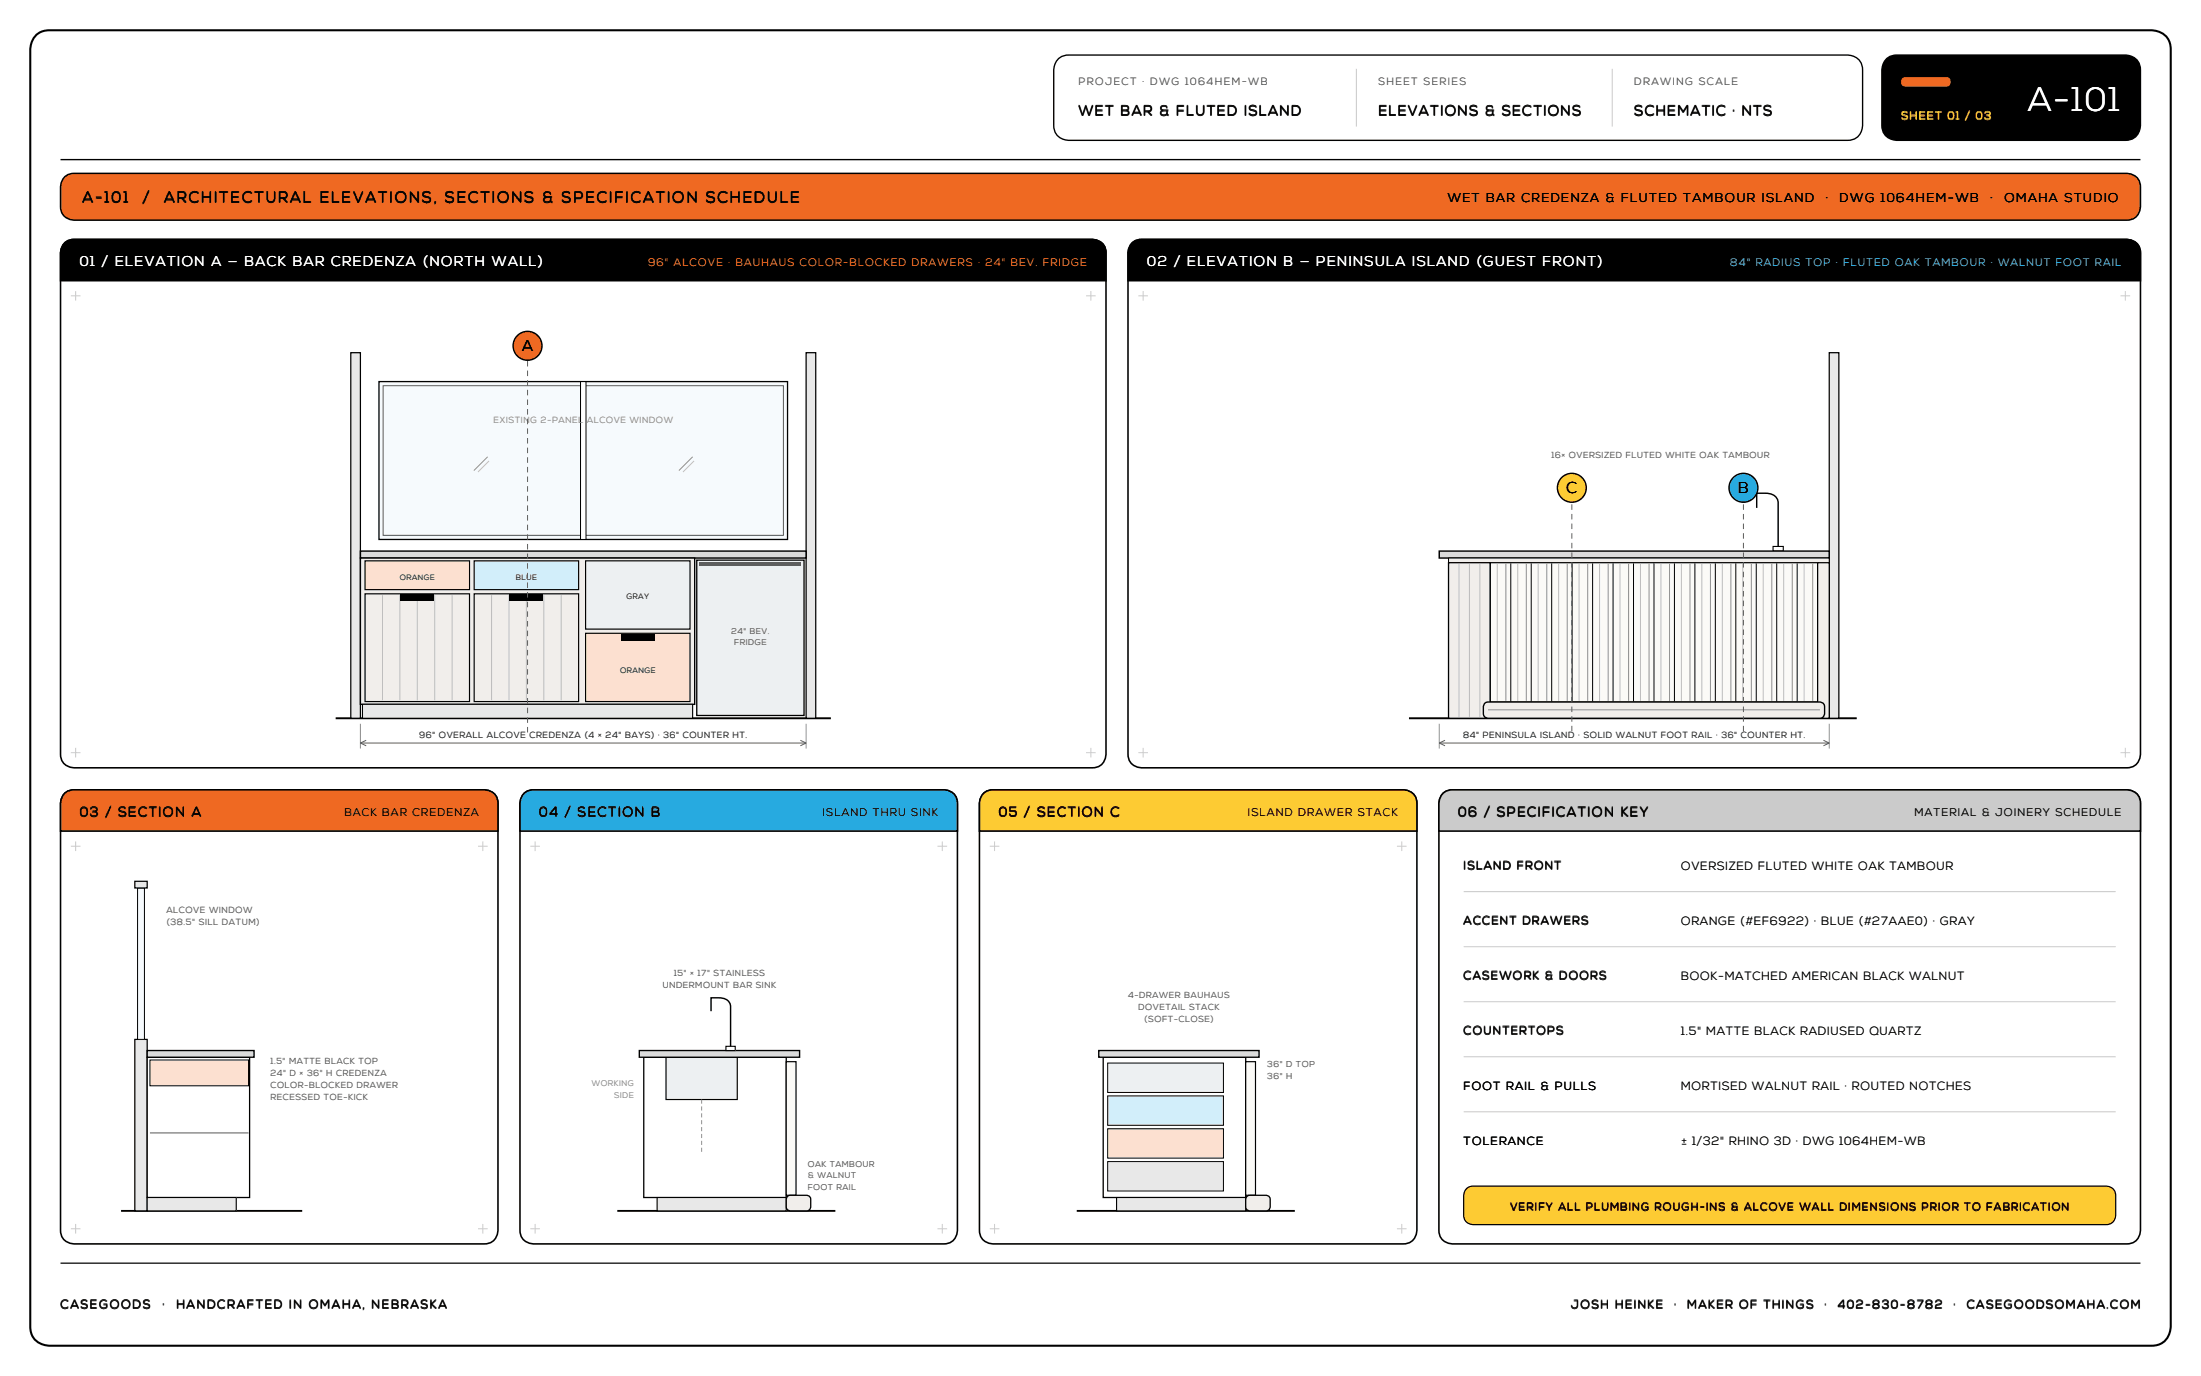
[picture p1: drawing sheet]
<svg xmlns="http://www.w3.org/2000/svg" width="564mm" height="353mm" viewBox="0 0 564 353" stroke-linecap="round" stroke-linejoin="round" font-family="sans-serif">
<path d="M9.5 8.8l.8-.5 1.1-.4 1.3-.1h539a4.8 4.8 0 0 1 5 4.9v327.4a4.8 4.8 0 0 1-5 4.9h-539a4.8 4.8 0 0 1-4.9-4.9v-327.4l.1-1.1a5.1 5.1 0 0 1 1.6-2.8z" fill="#fff" stroke="#000" stroke-width=".53"/>
<path d="M271.4 15.1l1.6-.9 1.1-.1h199.7a3.8 3.8 0 0 1 3.9 3.9v14.1a3.8 3.8 0 0 1-3.9 3.9h-199.7a3.8 3.8 0 0 1-3.9-3.9l.1-14.6a4.3 4.3 0 0 1 1.1-2.4z" fill="#fff" stroke="#000" stroke-width=".35"/>
<path d="M347.8 17.6v14.9M413.5 17.6v14.9" fill="none" stroke="#cbcbcb" stroke-width=".26"/>
<path d="M483.7 15.1l1.6-.9 1.2-.1h58.5a3.8 3.8 0 0 1 3.9 3.9v14.1a3.8 3.8 0 0 1-3.9 3.9h-58.5a3.8 3.8 0 0 1-3.9-3.9v-14.6a4.3 4.3 0 0 1 1.1-2.4z" fill="#000" stroke="#000" stroke-width=".35"/>
<path d="M487.8 20.1l.8-.3h10.6a1.25 1.25 0 0 1 1.1 1.2 1.25 1.25 0 0 1-1.1 1.2h-10.6a1.25 1.25 0 0 1-1.1-.8 1.25 1.25 0 0 1 .3-1.3z" fill="#ef6922"/>
<path d="M15.5 40.9h533.4" fill="none" stroke="#000" stroke-width=".35"/>
<path d="M16.4 45.6l.6-.6 .9-.4 1.1-.2h526.4a3.5 3.5 0 0 1 3.5 3.6v4.9a3.5 3.5 0 0 1-3.5 3.5h-526.4a3.5 3.5 0 0 1-3.5-3.5v-5.1l.2-.9z" fill="#ef6922" stroke="#000" stroke-width=".39"/>
<path d="M15.5 323.9h533.4" fill="none" stroke="#000" stroke-width=".32"/>
<path d="M16.4 62.5l.6-.6 .9-.4 1.1-.1h261.1a3.5 3.5 0 0 1 3.5 3.5v128.4a3.5 3.5 0 0 1-3.5 3.5h-261.1a3.5 3.5 0 0 1-3.5-3.5v-128.4l.2-1.1z" fill="#fff" stroke="#000" stroke-width=".41"/>
<path d="M16.4 62.5l.6-.6 .9-.4 1.1-.1h261.1a3.5 3.5 0 0 1 3.5 3.5v7.1h-268.1v-7.2l.2-1z" fill="#000" stroke="#000" stroke-width=".41"/>
<path d="M18.2 75.8h2.4M19.4 74.6v2.5M278.5 75.8h2.5M279.8 74.6v2.5M18.2 193h2.4M19.4 191.7v2.5M278.5 193h2.5M279.8 191.7v2.5" fill="none" stroke="#cbcbcb" stroke-width=".26"/>
<path d="M290.1 62.5l.7-.6 .8-.4 1.2-.1h252.6a3.5 3.5 0 0 1 3.5 3.5v128.4a3.5 3.5 0 0 1-3.5 3.5h-252.6a3.5 3.5 0 0 1-3.5-3.5v-128.4l.2-1.1z" fill="#fff" stroke="#000" stroke-width=".41"/>
<path d="M290.1 62.5l.7-.6 .8-.4 1.2-.1h252.6a3.5 3.5 0 0 1 3.5 3.5v7.1h-259.6v-7.2l.2-1z" fill="#000" stroke="#000" stroke-width=".41"/>
<path d="M291.9 75.8h2.5M293.2 74.6v2.5M543.8 75.8h2.5M545 74.6v2.5M291.9 193h2.5M293.2 191.7v2.5M543.8 193h2.5M545 191.7v2.5" fill="none" stroke="#cbcbcb" stroke-width=".26"/>
<path d="M86.1 184.2h127" fill="none" stroke="#000" stroke-width=".49"/>
<path d="M90 90.4h2.4v93.8h-2.4z" fill="#e8e8e8"/>
<path d="M90 90.4h2.4v93.8h-2.4z" fill="none" stroke="#000" stroke-width=".32"/>
<path d="M206.7 90.4h2.5v93.8h-2.5z" fill="#e8e8e8"/>
<path d="M206.7 90.4h2.5v93.8h-2.5z" fill="none" stroke="#000" stroke-width=".32"/>
<path d="M97.2 97.8h104.8v40.5h-104.8z" fill="#f6fafd"/>
<path d="M97.2 97.8h104.8v40.5h-104.8z" fill="none" stroke="#000" stroke-width=".34"/>
<path d="M98.2 98.9h102.7v38.4h-102.7z" fill="none" stroke="#5c5c5c" stroke-width=".26"/>
<path d="M148.9 97.8h1.4v40.5h-1.4z" fill="#fff"/>
<path d="M148.9 97.8h1.4v40.5h-1.4z" fill="none" stroke="#000" stroke-width=".26"/>
<path d="M125.1 117.1l-3.6 3.5M177.6 117.1l-3.5 3.5" fill="none" stroke="#8f8f8f" stroke-width=".26"/>
<path d="M125.4 118.2l-2.8 2.8M178 118.2l-2.8 2.8" fill="none" stroke="#bdbdbd" stroke-width=".26"/>
<path d="M92.4 141.3h114.3v1.8h-114.3z" fill="#dbdbdb"/>
<path d="M92.4 141.3h114.3v1.8h-114.3z" fill="none" stroke="#000" stroke-width=".37"/>
<path d="M92.4 143.1h85.8v37.5h-85.8z" fill="#f1eeeb"/>
<path d="M92.4 143.1h85.8v37.5h-85.8z" fill="none" stroke="#000" stroke-width=".35"/>
<path d="M93 180.6h84.6v3.6h-84.6z" fill="#e8e8e8"/>
<path d="M93 180.6h84.6v3.6h-84.6z" fill="none" stroke="#000" stroke-width=".28"/>
<path d="M93.6 143.8h26.8v7.4h-26.8z" fill="#fce0d0"/>
<path d="M93.6 143.8h26.8v7.4h-26.8z" fill="none" stroke="#000" stroke-width=".3"/>
<path d="M93.6 152.2h26.8v27.7h-26.8z" fill="#f1eeeb"/>
<path d="M93.6 152.2h26.8v27.7h-26.8z" fill="none" stroke="#000" stroke-width=".3"/>
<path d="M98.1 152.6v26.9M102.5 152.6v26.9M107 152.6v26.9M111.5 152.6v26.9M115.9 152.6v26.9" fill="none" stroke="#bdbdbd" stroke-width=".26"/>
<path d="M102.7 152.5h8.6v1.6h-8.6z" fill="#000"/>
<path d="M121.6 143.8h26.8v7.4h-26.8z" fill="#d2eefa"/>
<path d="M121.6 143.8h26.8v7.4h-26.8z" fill="none" stroke="#000" stroke-width=".3"/>
<path d="M121.6 152.2h26.8v27.7h-26.8z" fill="#f1eeeb"/>
<path d="M121.6 152.2h26.8v27.7h-26.8z" fill="none" stroke="#000" stroke-width=".3"/>
<path d="M126.1 152.6v26.9M130.5 152.6v26.9M135 152.6v26.9M139.5 152.6v26.9M143.9 152.6v26.9" fill="none" stroke="#bdbdbd" stroke-width=".26"/>
<path d="M130.7 152.5h8.6v1.6h-8.6z" fill="#000"/>
<path d="M150.2 143.8h26.8v17.5h-26.8z" fill="#edf0f2"/>
<path d="M150.2 143.8h26.8v17.5h-26.8z" fill="none" stroke="#000" stroke-width=".3"/>
<path d="M150.2 162.4h26.8v17.5h-26.8z" fill="#fce0d0"/>
<path d="M150.2 162.4h26.8v17.5h-26.8z" fill="none" stroke="#000" stroke-width=".3"/>
<path d="M159.3 162.6h8.6v1.6h-8.6z" fill="#000"/>
<path d="M178.7 143.6h27.5v39.8h-27.5z" fill="#edf0f2"/>
<path d="M178.7 143.6h27.5v39.8h-27.5z" fill="none" stroke="#000" stroke-width=".34"/>
<path d="M179.4 144.1h26.1v.8h-26.1z" fill="#5c5c5c"/>
<path d="M135.3 90.1v98.3" fill="none" stroke="#5c5c5c" stroke-width=".26" stroke-dasharray="1.4 1.1" stroke-linecap="butt"/>
<circle cx="135.3" cy="88.7" r="3.7" fill="#ef6922" stroke="#000" stroke-width=".37"/>
<path d="M92.4 185.6v6.3M206.7 185.6v6.3" fill="none" stroke="#8f8f8f" stroke-width=".26"/>
<path d="M92.4 190.5h114.3M92.4 190.5l1.5 .7M93.9 189.8l-1.5 .7M205.2 189.8l1.5 .7M206.7 190.5l-1.5 .7" fill="none" stroke="#5c5c5c" stroke-width=".26"/>
<path d="M361.3 184.2h114.9" fill="none" stroke="#000" stroke-width=".49"/>
<path d="M469.1 90.4h2.5v93.8h-2.5z" fill="#e8e8e8"/>
<path d="M469.1 90.4h2.5v93.8h-2.5z" fill="none" stroke="#000" stroke-width=".32"/>
<path d="M454.7 140.1h2.6v1.2h-2.6z" fill="#fff"/>
<path d="M454.7 140.1h2.6v1.2h-2.6z" fill="none" stroke="#000" stroke-width=".28"/>
<path d="M450.5 130.2v-3.7h2.2a2.82 2.82 0 0 1 3.3 2.2v11.4" fill="none" stroke="#000" stroke-width=".37"/>
<path d="M369.1 141.3h100v1.8h-100z" fill="#dbdbdb"/>
<path d="M369.1 141.3h100v1.8h-100z" fill="none" stroke="#000" stroke-width=".37"/>
<path d="M371.5 143.1h97.6v1.2h-97.6z" fill="#f1eeeb"/>
<path d="M371.5 143.1h97.6v1.2h-97.6z" fill="none" stroke="#000" stroke-width=".26"/>
<path d="M371.5 144.3h10.7v39.9h-10.7z" fill="#f1eeeb"/>
<path d="M371.5 144.3h10.7v39.9h-10.7z" fill="none" stroke="#000" stroke-width=".34"/>
<path d="M374.2 144.6v39.2M376.8 144.6v39.2M379.5 144.6v39.2" fill="none" stroke="#bdbdbd" stroke-width=".26"/>
<path d="M382.2 144.3h83.9v35.7h-83.9z" fill="#fbfaf7"/>
<path d="M382.2 144.3h83.9v35.7h-83.9z" fill="none" stroke="#000" stroke-width=".32"/>
<g fill="none" stroke="#000" stroke-width=".26">
<path d="M387.4 144.4v35.4M392.7 144.4v35.4M397.9 144.4v35.4M403.2 144.4v35.4M408.4 144.4v35.4M413.7 144.4v35.4M418.9 144.4v35.4M424.2 144.4v35.4M429.4 144.4v35.4M434.7 144.4v35.4M439.9 144.4v35.4M445.1 144.4v35.4"/>
<path d="M450.4 144.4v35.4M455.6 144.4v35.4M460.9 144.4v35.4"/>
</g>
<g fill="none" stroke="#bdbdbd" stroke-width=".26">
<path d="M384 144.5v35.2M389.2 144.5v35.2M394.5 144.5v35.2M399.7 144.5v35.2M405 144.5v35.2M410.2 144.5v35.2M415.5 144.5v35.2M420.7 144.5v35.2M425.9 144.5v35.2M431.2 144.5v35.2M436.4 144.5v35.2M441.7 144.5v35.2"/>
<path d="M446.9 144.5v35.2M452.2 144.5v35.2M457.4 144.5v35.2M462.7 144.5v35.2"/>
</g>
<g fill="none" stroke="#8f8f8f" stroke-width=".26">
<path d="M386.2 144.5v35.2M391.4 144.5v35.2M396.7 144.5v35.2M401.9 144.5v35.2M407.2 144.5v35.2M412.4 144.5v35.2M417.7 144.5v35.2M422.9 144.5v35.2M428.1 144.5v35.2M433.4 144.5v35.2M438.6 144.5v35.2M443.9 144.5v35.2"/>
<path d="M449.1 144.5v35.2M454.4 144.5v35.2M459.6 144.5v35.2M464.9 144.5v35.2"/>
</g>
<path d="M466.1 144.3h3v39.9h-3z" fill="#f1eeeb"/>
<path d="M466.1 144.3h3v39.9h-3z" fill="none" stroke="#000" stroke-width=".32"/>
<path d="M380.7 180.4l.3-.3 .6-.1h85.2a1.17 1.17 0 0 1 1.1 1.2v1.8a1.17 1.17 0 0 1-1.2 1.1h-85.2a1.17 1.17 0 0 1-1.1-1.2v-1.8z" fill="#f1eeeb" stroke="#000" stroke-width=".35"/>
<path d="M381.6 182h85.1" fill="none" stroke="#8f8f8f" stroke-width=".26"/>
<path d="M403.1 129.3v59.1" fill="none" stroke="#5c5c5c" stroke-width=".26" stroke-dasharray="1.4 1.1" stroke-linecap="butt"/>
<circle cx="403.1" cy="125.1" r="3.7" fill="#fdcb33" stroke="#000" stroke-width=".37"/>
<path d="M447.1 129.3v59.1" fill="none" stroke="#5c5c5c" stroke-width=".26" stroke-dasharray="1.4 1.1" stroke-linecap="butt"/>
<circle cx="447.1" cy="125.1" r="3.7" fill="#27aae0" stroke="#000" stroke-width=".37"/>
<path d="M369.1 185.6v6.3M469.1 185.6v6.3" fill="none" stroke="#8f8f8f" stroke-width=".26"/>
<path d="M369.1 190.5h100M369.1 190.5l1.5 .7M370.6 189.8l-1.5 .7M467.6 189.8l1.5 .7M469.1 190.5l-1.5 .7" fill="none" stroke="#5c5c5c" stroke-width=".26"/>
<path d="M16.4 203.6l.6-.6 .9-.4 1.1-.1h105.2a3.5 3.5 0 0 1 3.5 3.5v109.4a3.5 3.5 0 0 1-3.5 3.5h-105.2a3.5 3.5 0 0 1-3.5-3.5v-109.4l.2-1.1z" fill="#fff" stroke="#000" stroke-width=".41"/>
<path d="M16.4 203.6l.6-.6 .9-.4 1.1-.1h105.2a3.5 3.5 0 0 1 3.5 3.5v7.1h-112.2v-7.2l.2-1z" fill="#ef6922" stroke="#000" stroke-width=".41"/>
<path d="M18.2 217h2.4M19.4 215.7v2.5M122.6 217h2.5M123.8 215.7v2.5M18.2 315h2.4M19.4 313.8v2.5M122.6 315h2.5M123.8 313.8v2.5" fill="none" stroke="#cbcbcb" stroke-width=".26"/>
<path d="M134.2 203.6l.6-.6 .9-.4 1.2-.1h105.1a3.5 3.5 0 0 1 3.5 3.5v109.4a3.5 3.5 0 0 1-3.5 3.5h-105.1a3.5 3.5 0 0 1-3.6-3.5v-109.4l.2-1.1z" fill="#fff" stroke="#000" stroke-width=".41"/>
<path d="M134.2 203.6l.6-.6 .9-.4 1.2-.1h105.1a3.5 3.5 0 0 1 3.5 3.5v7.1h-112.2l.1-7.2 .1-1z" fill="#27aae0" stroke="#000" stroke-width=".41"/>
<path d="M136 217h2.5M137.2 215.7v2.5M240.4 217h2.5M241.7 215.7v2.5M136 315h2.5M137.2 313.8v2.5M240.4 315h2.5M241.7 313.8v2.5" fill="none" stroke="#cbcbcb" stroke-width=".26"/>
<path d="M252 203.6l.7-.6 .8-.4 1.2-.1h105.1a3.5 3.5 0 0 1 3.6 3.5v109.4a3.5 3.5 0 0 1-3.6 3.5h-105.1a3.5 3.5 0 0 1-3.5-3.5v-109.4l.2-1.1z" fill="#fff" stroke="#000" stroke-width=".41"/>
<path d="M252 203.6l.7-.6 .8-.4 1.2-.1h105.1a3.5 3.5 0 0 1 3.6 3.5v7.1h-112.2v-7.2l.2-1z" fill="#fdcb33" stroke="#000" stroke-width=".41"/>
<path d="M253.8 217h2.5M255.1 215.7v2.5M358.2 217h2.5M359.5 215.7v2.5M253.8 315h2.5M255.1 313.8v2.5M358.2 315h2.5M359.5 313.8v2.5" fill="none" stroke="#cbcbcb" stroke-width=".26"/>
<path d="M31 310.4h46.5" fill="none" stroke="#000" stroke-width=".48"/>
<path d="M34.6 266.5h3.1v43.9h-3.1z" fill="#e8e8e8"/>
<path d="M34.6 266.5h3.1v43.9h-3.1z" fill="none" stroke="#000" stroke-width=".32"/>
<path d="M35.3 227.7h1.7v38.8h-1.7z" fill="#f6fafd"/>
<path d="M35.3 227.7h1.7v38.8h-1.7z" fill="none" stroke="#000" stroke-width=".26"/>
<path d="M34.6 225.9h3.1v1.8h-3.1z" fill="#e8e8e8"/>
<path d="M34.6 225.9h3.1v1.8h-3.1z" fill="none" stroke="#000" stroke-width=".32"/>
<path d="M37.7 271h26.3v36h-26.3z" fill="#fff"/>
<path d="M37.7 271h26.3v36h-26.3z" fill="none" stroke="#000" stroke-width=".34"/>
<path d="M38.5 271.8h25.2v6.6h-25.2z" fill="#fce0d0"/>
<path d="M38.5 271.8h25.2v6.6h-25.2z" fill="none" stroke="#000" stroke-width=".26"/>
<path d="M38.5 290.5h25.2" fill="none" stroke="#5c5c5c" stroke-width=".26"/>
<path d="M37.7 307h22.9v3.4h-22.9z" fill="#e8e8e8"/>
<path d="M37.7 307h22.9v3.4h-22.9z" fill="none" stroke="#000" stroke-width=".28"/>
<path d="M37.7 269.3h27.5v1.7h-27.5z" fill="#dbdbdb"/>
<path d="M37.7 269.3h27.5v1.7h-27.5z" fill="none" stroke="#000" stroke-width=".35"/>
<path d="M158.3 310.4h55.9" fill="none" stroke="#000" stroke-width=".48"/>
<path d="M165.1 271h36.5v36h-36.5z" fill="#fff"/>
<path d="M165.1 271h36.5v36h-36.5z" fill="none" stroke="#000" stroke-width=".34"/>
<path d="M168.5 307h33.1v3.4h-33.1z" fill="#e8e8e8"/>
<path d="M168.5 307h33.1v3.4h-33.1z" fill="none" stroke="#000" stroke-width=".28"/>
<path d="M201.6 272.2h2.5v34.2h-2.5z" fill="#fbfaf7"/>
<path d="M201.6 272.2h2.5v34.2h-2.5z" fill="none" stroke="#000" stroke-width=".3"/>
<path d="M201.9 306.8l.8-.4 4.3 .1a1 1 0 0 1 .9 1v2a1 1 0 0 1-1 .9h-4.3a1 1 0 0 1-1-1v-2z" fill="#f1eeeb" stroke="#000" stroke-width=".34"/>
<path d="M170.8 271h18.3v10.9h-18.3z" fill="#edf0f2"/>
<path d="M170.8 271h18.3v10.9h-18.3z" fill="none" stroke="#000" stroke-width=".3"/>
<path d="M179.9 281.9v13.7" fill="none" stroke="#8f8f8f" stroke-width=".26" stroke-dasharray="1.1 .7" stroke-linecap="butt"/>
<path d="M163.9 269.3h41.2v1.7h-41.2z" fill="#dbdbdb"/>
<path d="M163.9 269.3h41.2v1.7h-41.2z" fill="none" stroke="#000" stroke-width=".35"/>
<path d="M186.2 268.3h2.4v1h-2.4z" fill="#fff"/>
<path d="M186.2 268.3h2.4v1h-2.4z" fill="none" stroke="#000" stroke-width=".28"/>
<path d="M182.3 259.2v-3.4h2a2.51 2.51 0 0 1 3.1 2.1v10.4" fill="none" stroke="#000" stroke-width=".37"/>
<path d="M276.1 310.4h56" fill="none" stroke="#000" stroke-width=".48"/>
<path d="M282.9 271h36.6v36h-36.6z" fill="#fff"/>
<path d="M282.9 271h36.6v36h-36.6z" fill="none" stroke="#000" stroke-width=".34"/>
<path d="M284.1 272.5h29.6v7.6h-29.6z" fill="#edf0f2"/>
<path d="M284.1 272.5h29.6v7.6h-29.6z" fill="none" stroke="#000" stroke-width=".26"/>
<path d="M284.1 281h29.6v7.5h-29.6z" fill="#d2eefa"/>
<path d="M284.1 281h29.6v7.5h-29.6z" fill="none" stroke="#000" stroke-width=".26"/>
<path d="M284.1 289.4h29.6v7.5h-29.6z" fill="#fce0d0"/>
<path d="M284.1 289.4h29.6v7.5h-29.6z" fill="none" stroke="#000" stroke-width=".26"/>
<path d="M284.1 297.8h29.6v7.5h-29.6z" fill="#e8e8e8"/>
<path d="M284.1 297.8h29.6v7.5h-29.6z" fill="none" stroke="#000" stroke-width=".26"/>
<path d="M286.3 307h33.2v3.4h-33.2z" fill="#e8e8e8"/>
<path d="M286.3 307h33.2v3.4h-33.2z" fill="none" stroke="#000" stroke-width=".28"/>
<path d="M319.5 272.2h2.5v34.2h-2.5z" fill="#fbfaf7"/>
<path d="M319.5 272.2h2.5v34.2h-2.5z" fill="none" stroke="#000" stroke-width=".3"/>
<path d="M319.7 306.8l.8-.4 4.3 .1a1 1 0 0 1 .9 1v2a1 1 0 0 1-1 .9h-4.3a1 1 0 0 1-.9-1v-2z" fill="#f1eeeb" stroke="#000" stroke-width=".34"/>
<path d="M281.8 269.3h41.1v1.7h-41.1z" fill="#dbdbdb"/>
<path d="M281.8 269.3h41.1v1.7h-41.1z" fill="none" stroke="#000" stroke-width=".35"/>
<path d="M369.9 203.6l.6-.6 .9-.4 1.1-.1h172.9a3.5 3.5 0 0 1 3.5 3.5v109.4a3.5 3.5 0 0 1-3.5 3.5h-172.9a3.5 3.5 0 0 1-3.5-3.5v-109.4l.2-1.1z" fill="#fff" stroke="#000" stroke-width=".41"/>
<path d="M369.9 203.6l.6-.6 .9-.4 1.1-.1h172.9a3.5 3.5 0 0 1 3.5 3.5v7.1h-179.9v-7.2l.2-1z" fill="#cbcbcb" stroke="#000" stroke-width=".41"/>
<path d="M375.4 228.6h167.2M375.4 242.7h167.2M375.4 256.8h167.2M375.4 270.9h167.2M375.4 285h167.2" fill="none" stroke="#cbcbcb" stroke-width=".26"/>
<path d="M376.3 304.6l.6-.4 .9-.1h162.4a2.37 2.37 0 0 1 2.4 2.5v5a2.37 2.37 0 0 1-2.5 2.4h-162.4a2.37 2.37 0 0 1-2.3-2.5v-5.1a2.69 2.69 0 0 1 .9-1.8z" fill="#fdcb33" stroke="#000" stroke-width=".32"/>
<text font-size="8.6" fill="#fff" x="520.1" y="28.6">A-101</text>
<g font-size="4">
<text x="21.2" y="51.9">A-101</text>
<text x="36.7" y="51.9">/</text>
<text x="42.1" y="51.9">ARCHITECTURAL ELEVATIONS, SECTIONS &amp; SPECIFICATION SCHEDULE</text>
<text x="133.9" y="90">A</text>
<text x="401.8" y="126.4">C</text>
<text x="445.8" y="126.4">B</text>
</g>
<g font-size="3.7">
<text x="276.6" y="29.6">WET BAR &amp; FLUTED ISLAND</text>
<text x="353.5" y="29.6">ELEVATIONS &amp; SECTIONS</text>
<text x="419.1" y="29.6">SCHEMATIC · NTS</text>
</g>
<g font-size="3.6" fill="#fff">
<text x="20.5" y="68.3">01 / ELEVATION A — BACK BAR CREDENZA (NORTH WALL)</text>
<text x="294.2" y="68.3">02 / ELEVATION B — PENINSULA ISLAND (GUEST FRONT)</text>
</g>
<g font-size="3.5">
<text x="20.5" y="209.4">03 / SECTION A</text>
<text x="138.3" y="209.4">04 / SECTION B</text>
<text x="256.1" y="209.4">05 / SECTION C</text>
<text x="373.9" y="209.4">06 / SPECIFICATION KEY</text>
</g>
<g font-size="3.2">
<text x="371.3" y="51.8">WET BAR CREDENZA &amp; FLUTED TAMBOUR ISLAND</text>
<text x="468.2" y="51.8">·</text>
<text x="471.8" y="51.8">DWG 1064HEM-WB</text>
<text x="510.4" y="51.8">·</text>
<text x="514" y="51.8">OMAHA STUDIO</text>
</g>
<g font-size="3.1">
<text x="15.5" y="335.5">CASEGOODS</text>
<text x="41.6" y="335.5">·</text>
<text x="45.2" y="335.5">HANDCRAFTED IN OMAHA, NEBRASKA</text>
</g>
<g font-size="3">
<text x="375.4" y="223">ISLAND FRONT</text>
<text x="431.1" y="223">OVERSIZED FLUTED WHITE OAK TAMBOUR</text>
<text x="375.4" y="237.1">ACCENT DRAWERS</text>
<text x="431.1" y="237.1">ORANGE (#EF6922) · BLUE (#27AAE0) · GRAY</text>
<text x="375.4" y="251.2">CASEWORK &amp; DOORS</text>
<text x="431.1" y="251.2">BOOK-MATCHED AMERICAN BLACK WALNUT</text>
<text x="375.4" y="265.3">COUNTERTOPS</text>
<text x="431.1" y="265.3">1.5&quot; MATTE BLACK RADIUSED QUARTZ</text>
<text x="375.4" y="279.4">FOOT RAIL &amp; PULLS</text>
<text x="431.1" y="279.4">MORTISED WALNUT RAIL · ROUTED NOTCHES</text>
<text x="375.4" y="293.5">TOLERANCE</text>
<text x="431.1" y="293.5">± 1/32&quot; RHINO 3D · DWG 1064HEM-WB</text>
<text x="402.9" y="335.5">JOSH HEINKE</text>
<text x="429.3" y="335.5">·</text>
<text x="432.7" y="335.5">MAKER OF THINGS</text>
<text x="467.9" y="335.5">·</text>
<text x="471.3" y="335.5">402-830-8782</text>
<text x="501" y="335.5">·</text>
<text x="504.4" y="335.5">CASEGOODSOMAHA.COM</text>
</g>
<text font-size="2.9" fill="#fdcb33" x="487.5" y="30.7">SHEET 01 / 03</text>
<text font-size="2.8" fill="#ef6922" x="166.2" y="68.2">96&quot; ALCOVE · BAUHAUS COLOR-BLOCKED DRAWERS · 24&quot; BEV. FRIDGE</text>
<text font-size="2.8" fill="#27aae0" x="443.7" y="68.2">84&quot; RADIUS TOP · FLUTED OAK TAMBOUR · WALNUT FOOT RAIL</text>
<g font-size="2.8">
<text x="88.3" y="209.3">BACK BAR CREDENZA</text>
<text x="211" y="209.3">ISLAND THRU SINK</text>
<text x="320" y="209.3">ISLAND DRAWER STACK</text>
<text x="491" y="209.3">MATERIAL &amp; JOINERY SCHEDULE</text>
<text x="387.3" y="310.4">VERIFY ALL PLUMBING ROUGH-INS &amp; ALCOVE WALL DIMENSIONS PRIOR TO FABRICATION</text>
</g>
<g font-size="2.7" fill="#5a5a5a">
<text x="276.6" y="21.9">PROJECT · DWG 1064HEM-WB</text>
<text x="353.5" y="21.9">SHEET SERIES</text>
<text x="419.1" y="21.9">DRAWING SCALE</text>
</g>
<g font-size="2.3" fill="#8f8f8f">
<text x="126.6" y="108.4">EXISTIN</text>
<text x="136" y="108.4">G 2-PANEL</text>
<text x="150.6" y="108.4">ALCOVE WINDOW</text>
</g>
<g font-size="2.3" fill="#242424">
<text x="107.5" y="189.1">96&quot; OVERALL ALCOVE CREDENZA (4 × 24&quot; BAYS) · 36&quot; COUNTER HT.</text>
<text x="375.2" y="189.1">84&quot; PENINSULA ISLAND · SOLID WALNUT FOOT RAIL · 36&quot; COUNTER HT.</text>
</g>
<g font-size="2.3" fill="#5c5c5c">
<text x="42.7" y="234">ALCOVE WINDOW</text>
<text x="42.7" y="237.1">(38.5&quot; SILL DATUM)</text>
</g>
<g font-size="2.2" fill="#5c5c5c">
<text x="397.9" y="117.3">16× OVERSIZED FLUTED WHITE OAK TAMBOUR</text>
<text x="172.8" y="250.3">15&quot; × 17&quot; STAINLESS</text>
<text x="170" y="253.4">UNDERMOUNT BAR SINK</text>
<text x="289.3" y="255.9">4-DRAWER BAUHAUS</text>
<text x="291.9" y="259">DOVETAIL STACK</text>
<text x="293.4" y="262.1">(SOFT-CLOSE)</text>
<text x="69.4" y="272.9">1.5&quot; MATTE BLACK TOP</text>
<text x="69.4" y="275.9">24&quot; D × 36&quot; H CREDENZA</text>
<text x="325" y="273.6">36&quot; D TOP</text>
<text x="69.4" y="279">COLOR-BLOCKED DRAWER</text>
<text x="325" y="276.6">36&quot; H</text>
<text x="69.4" y="282.1">RECESSED TOE-KICK</text>
</g>
<g font-size="2.1" fill="#5c5c5c">
<text x="187.6" y="162.4">24&quot; BEV.</text>
<text x="188.3" y="165.4">FRIDGE</text>
<text x="207.2" y="299.2">OAK TAMBOUR</text>
<text x="207.2" y="302.1">&amp; WALNUT</text>
<text x="207.2" y="305">FOOT RAIL</text>
</g>
<g font-size="2.1" fill="#8f8f8f">
<text x="151.7" y="278.5">WORKING</text>
<text x="157.5" y="281.4">SIDE</text>
</g>
<g font-size="2" fill="#242424">
<text x="160.6" y="153.6">GRAY</text>
<text x="159" y="172.5">ORANGE</text>
</g>
<g font-size="1.9" fill="#242424">
<text x="102.5" y="148.6">ORANGE</text>
<text x="132.3" y="148.6">BLUE</text>
</g>
</svg>
